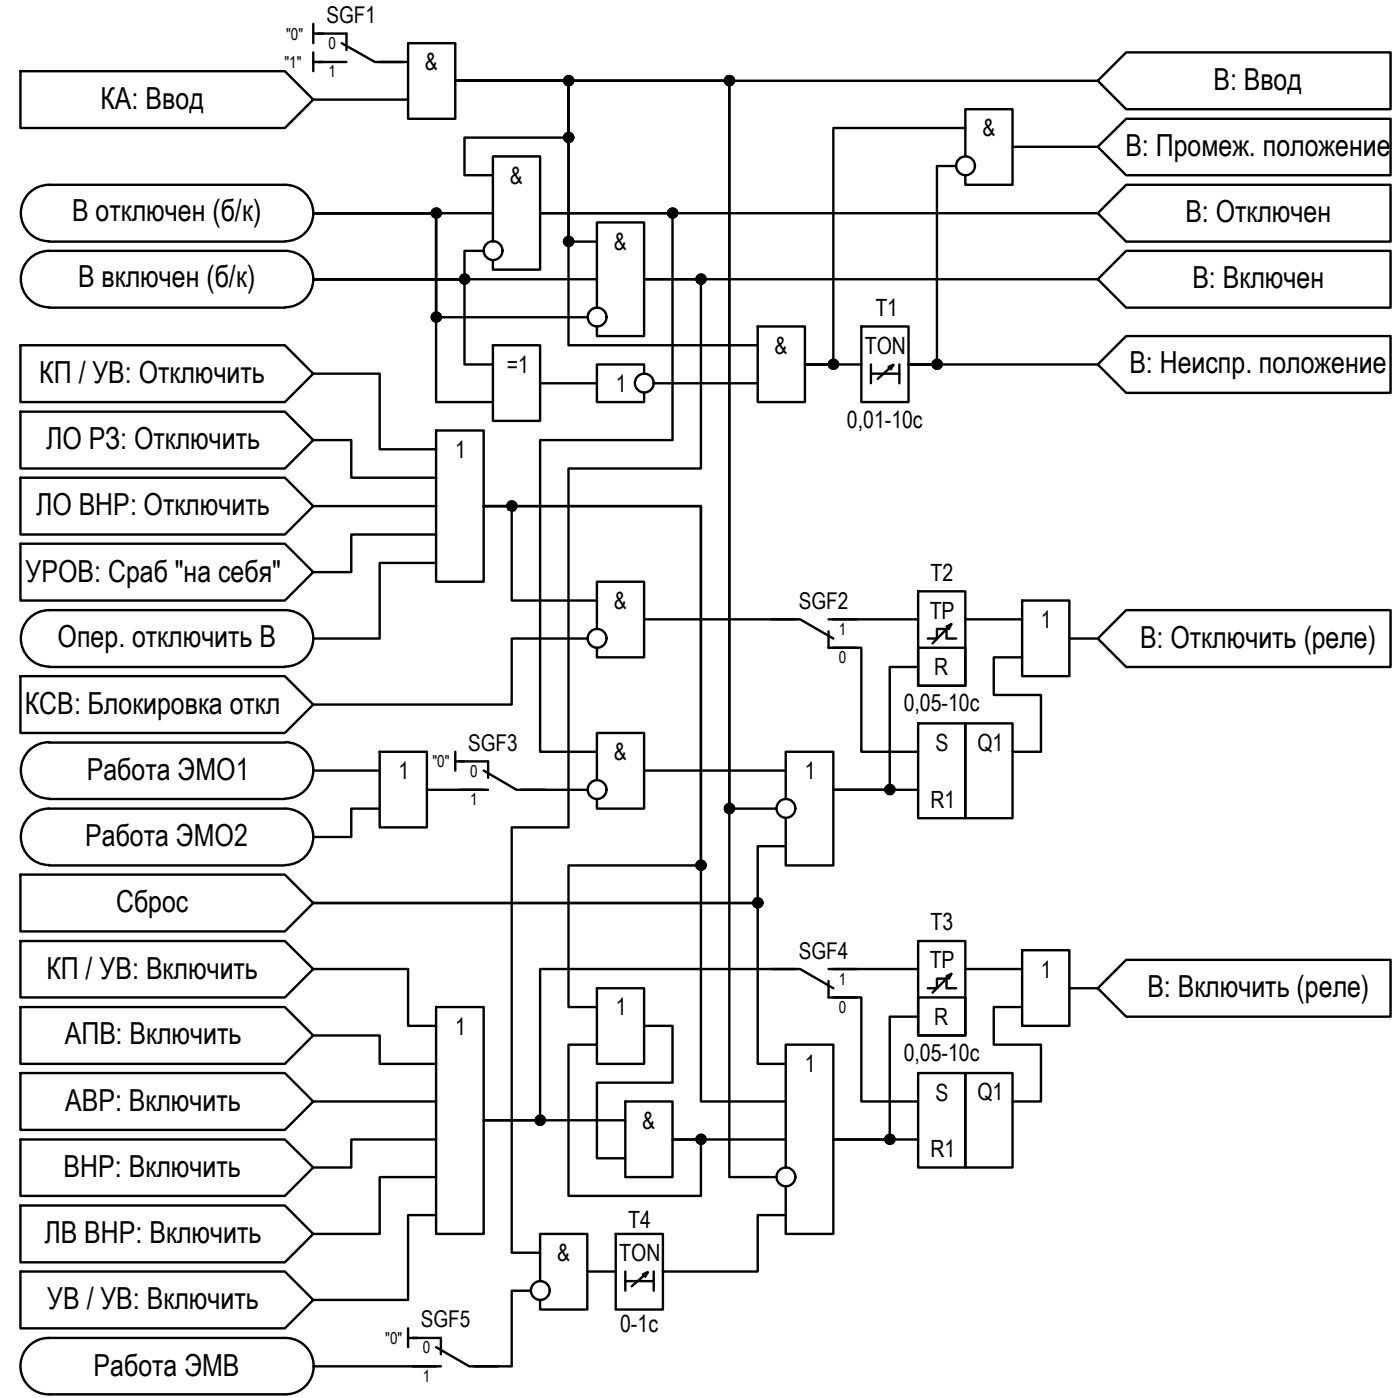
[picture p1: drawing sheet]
<svg xmlns="http://www.w3.org/2000/svg" width="148mm" height="148mm" viewBox="0 0 148 148" stroke-linecap="round" stroke-linejoin="round" font-family="sans-serif">
<!-- layer: 0 -->
<g fill="none" stroke="#000" stroke-width=".25">
<path d="M2.2 7.5h27.9l3.1 3-3.1 3h-27.9zM5.2 19.6h24.9M5.2 19.6a2.98 2.98 0 0 0-3 2.9 2.98 2.98 0 0 0 3 3M30.2 19.6a2.98 2.98 0 0 1 3 2.9 2.98 2.98 0 0 1-3 3M33.2 2.5v2.1M33.2 5.5v2M33.2 3.6h1M33.2 6.6h1M33.2 10.5h10M40.2 6.6h3M43.2 4.6h5v8h-5zM48.2 8.5h29v77.1h5"/>
<path d="M48.2 8.5h29v116h5M48.2 8.5h12v6.1h-11v3.9h3M48.2 8.5h12v17.1h3M48.2 8.5h12v28h20M48.2 8.5h68M101.2 17.6h-2.1v21h-3h20.1M102.2 16.5v-4.9h5v8h-5v-1.1M102.2 13.5h-14v25.1h-3h5.9M107.2 15.5h9M116.2 15.5l3-2.9h28v5.9h-28zM119.2 19.6h28v6h-28l-3-3zM119.2 5.5h28v6.1h-28l-3-3.1z"/>
<path d="M2.2 36.5h27.9l3.1 3-3.1 3h-27.9zM5.2 25.6h24.9M5.2 26.5h24.9M5.2 32.6h24.9M5.2 26.5a2.98 2.98 0 0 0-3 3 2.98 2.98 0 0 0 3 3M30.2 26.5a2.98 2.98 0 0 1 3 3 2.98 2.98 0 0 1-3 3M33.2 29.5h16v9.1h3M33.2 39.5h7v8h5.9M33.2 22.6h19M51.2 26.5h-2v3h-16h30M52.2 25.6v-9.1h5v12h-5v-.9M52.2 36.5h5v8h-5z"/>
<path d="M62.1 33.6h-16v-11h-12.9h12.9v19.9h6.1M63.2 32.6v-9.1h5v12.1h-5v-1.1M68.2 39.5v-.9h-5v3.9h5v-.9M80.2 34.5h5v8h-5zM91.1 34.5h5v8h-5zM92.2 38.6v2M92.2 39.5h3M94 38.8l.5-.2-1.6 1.5M94.5 38.6l-.2 .5M95.2 38.6v2M96.1 38.6h.1M116.2 29.5h-48h6v20.1h-14v37.9h-6.1v45h3.1"/>
<path d="M116.2 22.6h-59h14v24h-14v32.9h6M116.2 38.6l3-3h28v6h-28zM119.2 26.5h28v6.1h-28l-3-3.1zM2.2 50.5h27.9l3.1 3-3.1 3.1h-27.9zM2.2 43.6h27.9l3.1 3-3.1 3h-27.9zM2.2 57.5h27.9l3.1 3-3.1 3h-27.9zM33.2 46.6h4v3.9h8.9M33.2 53.5h12.9M46.1 45.5h5.1v16h-5.1zM46.1 59.6h-5.9v8h-7M46.1 56.6h-8.9v3.9h-4M51.2 53.5h2.9v10h9.1"/>
<path d="M51.2 53.5h23v38.1h-14v14.9h3M51.2 53.5h23v63h8.9M57.2 40.6h6M69.2 40.6h11M2.2 71.5h27.9l3.1 3-3.1 3.1h-27.9zM5.2 78.6h24.9M5.2 64.6h24.9M5.2 70.6h24.9M5.2 78.5a2.98 2.98 0 0 0-3 3 2.98 2.98 0 0 0 3 3M5.2 64.6a2.98 2.98 0 0 0-3 2.9 2.98 2.98 0 0 0 3 3M30.2 78.5a2.98 2.98 0 0 1 3 3 2.98 2.98 0 0 1-3 3M30.2 64.6a2.98 2.98 0 0 1 3 2.9 2.98 2.98 0 0 1-3 3"/>
<path d="M40.2 79.5h5v8h-5zM48.2 79.5v2M62.1 67.6h-8v6.9h-20.9M63.2 66.5v-5h5v8.1h-5v-1.1M68.2 65.5h16M88.2 68.5h2.9v11h6.1M88.2 65.5h9M97.2 62.6h5v10h-5zM97.2 68.5h5v4.1h-5zM97.2 70.6h-3v13h-6h9M97.2 76.5h5v10.1h-5zM98.2 67.6h.9v-1.1h1.1v1.1h1"/>
<path d="M100.2 66.3l.5-.3-.3 .5M100.7 66l-2 2.1M102.2 76.5h5v10.1h-5zM102.2 65.5h6M108.2 69.6h-3v3.9h5v6h-3M108.2 63.5h5v8h-5zM113.2 67.6h3M119.2 64.6h28v6h-28l-3-3zM2.2 92.5h27.9l3.1 3-3.1 3h-27.9zM2.2 99.6h27.9l3.1 2.9-3.1 3h-27.9zM5.2 84.5h24.9M5.2 85.6h24.9"/>
<path d="M5.2 91.6h24.9M5.2 85.6a2.98 2.98 0 0 0-3 2.9 2.98 2.98 0 0 0 3 3M30.2 85.6a2.98 2.98 0 0 1 3 2.9 2.98 2.98 0 0 1-3 3M33.2 81.5h7M40.2 85.6h-3v3h-4M45.2 83.6h6M48.2 80.6h1M55.2 83.6h6.9M63.2 82.5v-4.9h5v8h-5v-1.1M68.2 81.5h14.9M83.1 84.5v-5h5.1v12.1h-5.1v-5M83.1 89.5h-2.9v6h-47h47v17.1h2.9"/>
<path d="M97.2 99.6h5v10h-5zM2.2 106.5h27.9l3.1 3.1-3.1 3h-27.9zM2.2 113.5h27.9l3.1 3-3.1 3h-27.9zM33.2 102.5h10v6h2.9M33.2 109.6h7v3h5.9M33.2 116.5h12.9M46.1 106.5h5.1v24.1h-5.1zM63.2 110.5h-3v16h14v-5.9h-3h11.9M63.2 104.6h5v8h-5zM66.2 116.5h5v8h-5zM68.2 108.5h3v6.1h-8v8h3M84.2 102.5h-27v16h-6h15"/>
<path d="M88.2 105.5h2.9v11h6.1M88.2 102.5h9M97.2 105.5h5v4.1h-5zM97.2 107.6h-3v13h-6h9M97.2 113.5h5v10h-5zM98.2 104.6h.9v-1.1h1.1v1.1h1M100.2 103.3l.5-.3-.3 .5M100.7 103l-2 2M102.2 113.5h5v10h-5zM102.2 102.5h6M108.2 106.5h-3v4h5v6h-3M108.2 100.5h5v8h-5z"/>
<path d="M113.2 104.6h3M119.2 101.6h28v6h-28l-3-3zM2.2 127.5h27.9l3.1 3.1-3.1 3h-27.9zM2.2 120.6h27.9l3.1 2.9-3.1 3h-27.9zM2.2 134.5h27.9l3.1 3-3.1 3h-27.9zM46.1 124.5h-5.9v6.1h-7M46.1 128.6h-2.9v8.9h-10M46.1 120.6h-8.9v2.9h-4M56.2 136.6h-2.1v8h-3.9M57.2 135.5v-4.9h4.9v8h-4.9v-1.1M62.1 134.5h3.1M65.2 130.6h5v8h-5z"/>
<path d="M66.2 134.5v2.1M66.2 135.5h3M68 134.8l.5-.2-1.7 1.5M68.5 134.6l-.2 .5M69.2 134.5v2.1M70.2 134.5h.1M83.1 123.5v-13h5.1v20.1h-5.1v-5M83.1 128.6h-2.9v5.9h-10M5.2 141.6h24.9M5.2 147.5h24.9M5.2 141.6a2.98 2.98 0 0 0-3 2.9 2.98 2.98 0 0 0 3 3M30.2 141.6a2.98 2.98 0 0 1 3 2.9 2.98 2.98 0 0 1-3 3"/>
<path d="M33.2 144.6h12.9M43.2 140.5v2M43.2 141.6h1"/>
<circle cx="60.2" cy="8.5" r=".49"/>
<circle cx="60.2" cy="14.5" r=".49"/>
<circle cx="77.2" cy="8.5" r=".49"/>
<circle cx="102.2" cy="17.5" r=".99"/>
<circle cx="46.2" cy="33.5" r=".49"/>
<circle cx="46.2" cy="22.5" r=".49"/>
<circle cx="49.2" cy="29.5" r=".49"/>
<circle cx="52.2" cy="26.5" r=".99"/>
<circle cx="60.2" cy="25.5" r=".49"/>
<circle cx="63.2" cy="33.5" r=".99"/>
<circle cx="71.2" cy="22.5" r=".49"/>
<circle cx="74.2" cy="29.5" r=".49"/>
<circle cx="88.2" cy="38.5" r=".49"/>
<circle cx="99.2" cy="38.5" r=".49"/>
<circle cx="54.2" cy="53.5" r=".49"/>
<circle cx="68.2" cy="40.5" r=".99"/>
<circle cx="63.2" cy="67.5" r=".99"/>
<circle cx="63.2" cy="83.5" r=".99"/>
<circle cx="74.2" cy="91.5" r=".49"/>
<circle cx="77.2" cy="85.5" r=".49"/>
<circle cx="80.2" cy="95.5" r=".49"/>
<circle cx="83.2" cy="85.5" r=".99"/>
<circle cx="94.2" cy="83.5" r=".49"/>
<circle cx="57.2" cy="118.5" r=".49"/>
<circle cx="57.2" cy="136.5" r=".99"/>
<circle cx="74.2" cy="120.5" r=".49"/>
<circle cx="83.2" cy="124.5" r=".99"/>
<circle cx="94.2" cy="120.5" r=".49"/>
</g>
<g fill="none" stroke="#000" stroke-width=".25">
<path d="M33.7 3.6h3v1.7M33.7 6.6h3M36.2 4.6l3.5 2h3M81.7 65.5h3l3.5 2.1M87.7 66.8v1.7h3M87.7 65.5h3M48.6 80.6h3.1v1.7M48.6 83.6h3.1M51.2 81.5l3.5 2.1h3M81.7 102.5h3l3.5 2.1M87.7 103.8v1.7h3M87.7 102.5h3"/>
<path d="M43.7 141.6h3v1.7M43.7 144.6h3M46.1 142.5l3.6 2.1h3"/>
</g>
<!-- layer: 0 -->
<g fill="#000" stroke="#000" stroke-width=".11">
<path d="M59.8 14.2h.7zM60.1 8h.1zM60.1 14.1h.1zM77.1 9.1h.2zM77.1 8h.1zM46.1 23h.2zM46.1 34h.2zM46.1 22.1h.1zM46.1 33.1h.1zM49.1 30.1h.2zM49.1 29h.1zM60.1 25.1h.1z"/>
<path d="M71 23h.3zM71.1 22.1h.1zM73.7 29.8h.9zM74 30.1h.3zM74.1 29h.1zM88.1 39h.2zM88.1 38.1h.1zM99.1 39h.2zM99.1 38.1h.1zM54.1 54h.2zM54.1 53h.1zM73.8 91.9h.7z"/>
<path d="M74 92h.3zM74.1 91.1h.1zM77.1 86h.2zM77.1 85h.1zM80.1 96.1h.2zM80.1 95h.1zM94.1 84h.2zM94.1 83.1h.1zM57.1 119h.2zM57.1 118.1h.1zM73.8 120.9h.7zM74 121h.3z"/>
<path d="M74.1 120.1h.1zM94.1 121h.2zM94.1 120.1h.1z"/>
<path d="M60.1 9.1h.1zM60.1 9.1h.1zM60.1 9.1h.2z"/>
<path d="M60.1 8l.2 .1zM60.1 8l.2 .1z"/>
<path d="M60.1 8.1h.2zM60 8.1h.3z"/>
<path d="M60.1 14.1h.2zM60.1 14.1h.2z"/>
<path d="M60.1 14.1h.2zM60 14.1h.3z"/>
<path d="M60.1 15h.2zM60.1 15h.1zM60.1 15l.1 .1z"/>
<path d="M60 8.1h.4zM59.9 8.1h.5z"/>
<path d="M60 9h.3zM60 9l.3 .1z"/>
<path d="M60 14.1h.4zM59.9 14.1h.5z"/>
<path d="M60 15h.3zM60 15h.3z"/>
<path d="M59.9 8.1h.5zM59.9 8.1h.5z"/>
<path d="M59.9 9h.5zM59.9 9h.4z"/>
<path d="M59.9 14.1h.5zM59.9 14.1h.5z"/>
<path d="M59.9 15h.5zM59.9 15h.4z"/>
<path d="M59.9 8.1h.6zM59.9 8.1h.6z"/>
<path d="M59.9 9h.5zM59.9 9h.5z"/>
<path d="M59.9 14.1h.6zM59.9 14.1h.6z"/>
<path d="M59.9 15h.5zM59.9 15h.5z"/>
<path d="M59.9 8.1l.6 .1zM59.8 8.2h.7z"/>
<path d="M59.9 9h.6zM59.9 9h.5z"/>
<path d="M59.9 14.1l.6 .1zM59.8 14.2h.7z"/>
<path d="M59.9 14.9h.6zM59.9 14.9l.5 .1z"/>
<path d="M59.8 8.2h.7zM59.8 8.2h.7z"/>
<path d="M59.8 8.9h.7zM59.8 8.9l.7 .1z"/>
<path d="M59.8 14.2h.7zM59.8 14.2h.7zM59.8 14.2h.7z"/>
<path d="M59.8 14.9h.7zM59.8 14.9h.7z"/>
<path d="M59.8 8.2l.7 .1zM59.8 8.2l.7 .1z"/>
<path d="M59.8 8.3h.8zM59.8 8.3h.8z"/>
<path d="M59.8 8.8l.7 .1zM59.8 8.8l.7 .1z"/>
<path d="M59.8 8.9h.7zM59.8 8.9h.7z"/>
<path d="M59.8 14.2l.8 .1zM59.8 14.2l.8 .1z"/>
<path d="M59.8 14.9h.7zM59.8 14.9h.7z"/>
<path d="M59.8 14.9h.7zM59.8 14.9h.7z"/>
<path d="M59.7 8.3h.9zM59.7 8.3h.9z"/>
<path d="M59.7 8.8h.9zM59.7 8.8h.8z"/>
<path d="M59.7 14.3h.9zM59.7 14.3h.9z"/>
<path d="M59.7 14.8h.9zM59.7 14.8l.8 .1z"/>
<path d="M59.7 8.3l.9 .1zM59.7 8.3l.9 .1z"/>
<path d="M59.7 8.4h.9zM59.7 8.4h.9z"/>
<path d="M59.7 8.4l1 .1zM59.7 8.4l1 .1z"/>
<path d="M59.7 8.7h.9zM59.7 8.7h.9z"/>
<path d="M59.7 8.7l.9 .1zM59.7 8.7l.9 .1z"/>
<path d="M59.7 8.8h.9zM59.7 8.8h.9z"/>
<path d="M59.7 14.3h.9zM59.7 14.3h.9z"/>
<path d="M59.7 14.3l.9 .1zM59.7 14.3l.9 .1z"/>
<path d="M59.7 14.4l1 .1-.1-.1zM59.7 14.4l1 .1h-1z"/>
<path d="M59.7 14.7h.9zM59.7 14.7h.9z"/>
<path d="M59.7 14.7l.9 .1zM59.7 14.7l.9 .1z"/>
<path d="M59.7 14.8h.9zM59.7 14.8h.9z"/>
<path d="M59.7 8.5h1zM59.7 8.5h1z"/>
<path d="M59.7 8.5h1zM59.7 8.5h1z"/>
<path d="M59.7 8.5l1 .1zM59.7 8.5l1 .1z"/>
<path d="M59.7 8.6h1zM59.7 8.6h1z"/>
<path d="M59.7 8.6h1zM59.7 8.6l.9 .1z"/>
<path d="M59.7 14.5h1zM59.7 14.5h1z"/>
<path d="M59.7 14.5l1 .1zM59.7 14.5l1 .1z"/>
<path d="M59.7 14.6h1zM59.7 14.6h1z"/>
<path d="M59.7 14.6h1zM59.7 14.6h1z"/>
<path d="M59.7 14.6h1zM59.7 14.6l.9 .1z"/>
<path d="M77.1 9.1h.1zM77.1 9.1h.1z"/>
<path d="M77.1 8l.2 .1zM77.1 8l.2 .1z"/>
<path d="M77.1 8.1h.2zM77 8.1h.3z"/>
<path d="M77 8.1h.4zM77 8.1h.4z"/>
<path d="M77 9h.3zM77 9l.3 .1z"/>
<path d="M77 8.1h.4zM77 8.1h.4z"/>
<path d="M76.9 8.1h.6zM76.9 8.1h.6z"/>
<path d="M76.9 9h.5zM76.9 9h.5z"/>
<path d="M77 9h.4zM77 9h.3z"/>
<path d="M76.9 8.1l.6 .1zM76.9 8.1l.6 .1z"/>
<path d="M76.8 8.2h.7zM76.8 8.2h.7z"/>
<path d="M76.8 8.9l.7 .1zM76.8 8.9l.7 .1z"/>
<path d="M76.9 9h.6zM76.9 9h.5z"/>
<path d="M76.8 8.2l.8 .1zM76.8 8.2l.8 .1z"/>
<path d="M76.8 8.9h.7zM76.8 8.9h.7z"/>
<path d="M76.8 8.3h.8zM76.8 8.3h.8z"/>
<path d="M76.8 8.8h.8zM76.8 8.8l.7 .1z"/>
<path d="M76.8 8.3h.8zM76.8 8.3h.8z"/>
<path d="M76.7 8.3l.9 .1zM76.7 8.3l.9 .1z"/>
<path d="M76.7 8.8h.9zM76.7 8.8h.9z"/>
<path d="M76.8 8.8h.8zM76.8 8.8h.8z"/>
<path d="M76.7 8.4h.9zM76.7 8.4h.9z"/>
<path d="M76.7 8.4l.9 .1zM76.7 8.4l.9 .1z"/>
<path d="M76.7 8.5h.9zM76.7 8.5h.9z"/>
<path d="M76.7 8.5h.9zM76.7 8.5h.9z"/>
<path d="M76.7 8.5l.9 .1zM76.7 8.5l.9 .1z"/>
<path d="M76.7 8.6h.9zM76.7 8.6h.9z"/>
<path d="M76.7 8.6l.9 .1zM76.7 8.6l.9 .1z"/>
<path d="M76.7 8.7h.9zM76.7 8.7h.9z"/>
<path d="M76.7 8.7h.9zM76.7 8.7l.9 .1z"/>
<path d="M46.1 23h.1zM46.1 23h.1z"/>
<path d="M46.1 34h.1zM46.1 34h.1z"/>
<path d="M46.1 22.1h.2zM46.1 22.1h.2z"/>
<path d="M46.1 33.1h.2zM46.1 33.1h.2z"/>
<path d="M46.1 22.1h.2zM46.1 22.1h.2z"/>
<path d="M46.1 33.1h.2zM46 33.1h.3z"/>
<path d="M46 22.1h.4zM46 22.1h.4z"/>
<path d="M46 23h.3zM46 23h.3z"/>
<path d="M46 33.1h.4zM46 33.1h.4z"/>
<path d="M46 34h.3zM46 34h.3z"/>
<path d="M46 22.1h.4zM46 22.1h.4z"/>
<path d="M46 23h.4zM46 23h.3z"/>
<path d="M46 33.1h.4zM45.9 33.1h.5z"/>
<path d="M46 34h.4zM46 34h.3z"/>
<path d="M45.9 22.1h.5zM45.9 22.1h.5z"/>
<path d="M45.9 23h.5zM45.9 23h.5z"/>
<path d="M45.9 33.1h.5zM45.9 33.1h.5z"/>
<path d="M45.9 34h.5zM45.9 34h.5z"/>
<path d="M45.9 22.1l.6 .1zM45.9 22.1l.6 .1z"/>
<path d="M45.9 22.9h.5zM45.9 22.9l.5 .1z"/>
<path d="M45.9 33.1l.6 .1zM45.9 33.2h.6z"/>
<path d="M45.9 33.9h.5zM45.9 33.9l.5 .1z"/>
<path d="M45.9 22.2h.6zM45.9 22.2h.6z"/>
<path d="M45.9 22.9h.6zM45.9 22.9h.5z"/>
<path d="M45.9 33.2h.6zM45.8 33.2h.7z"/>
<path d="M45.9 33.9h.6zM45.9 33.9h.5z"/>
<path d="M45.8 22.2h.8zM45.8 22.2h.8z"/>
<path d="M45.8 22.9h.7zM45.8 22.9h.7z"/>
<path d="M45.8 33.2h.8zM45.8 33.2h.8z"/>
<path d="M45.8 33.9h.7zM45.8 33.9h.7z"/>
<path d="M45.8 22.2l.8 .1zM45.8 22.2l.8 .1z"/>
<path d="M45.8 22.3h.8zM45.8 22.3h.8z"/>
<path d="M45.8 22.8l.8 .1zM45.8 22.8l.8 .1z"/>
<path d="M45.8 22.9h.8zM45.8 22.9h.7z"/>
<path d="M45.8 33.2l.8 .1zM45.8 33.2l.8 .1z"/>
<path d="M45.8 33.3h.8zM45.8 33.3h.8z"/>
<path d="M45.8 33.8l.8 .1zM45.8 33.8l.8 .1z"/>
<path d="M45.8 33.9h.8zM45.8 33.9h.7z"/>
<path d="M45.7 22.3h.9zM45.7 22.3h.9z"/>
<path d="M45.7 22.3l1 .1zM45.7 22.3l1 .1z"/>
<path d="M45.7 22.7l.9 .1zM45.7 22.7l.9 .1z"/>
<path d="M45.7 22.8h.9zM45.7 22.8h.9z"/>
<path d="M45.7 33.3l.9 .1zM45.7 33.3l.9 .1z"/>
<path d="M45.7 33.4h1zM45.7 33.4h1z"/>
<path d="M45.7 33.7l.9 .1zM45.7 33.7l.9 .1z"/>
<path d="M45.7 33.8h.9zM45.7 33.8h.9z"/>
<path d="M45.7 22.4l1 .1v-.1zM45.7 22.4l1 .1h-1z"/>
<path d="M45.7 22.5h1zM45.7 22.5h1z"/>
<path d="M45.7 22.5l1 .1zM45.7 22.5l1 .1z"/>
<path d="M45.7 22.6h1zM45.7 22.6h1z"/>
<path d="M45.7 22.6h1zM45.7 22.6h1z"/>
<path d="M45.7 22.6l1 .1zM45.7 22.6l1 .1z"/>
<path d="M45.7 22.7h1zM45.7 22.7h.9z"/>
<path d="M45.7 33.4h1zM45.7 33.4h1z"/>
<path d="M45.7 33.4l1 .1zM45.7 33.4l1 .1z"/>
<path d="M45.7 33.5l1 .1v-.1zM45.7 33.5l1 .1h-1z"/>
<path d="M45.7 33.6h1zM45.7 33.6h1z"/>
<path d="M45.7 33.6l1 .1zM45.7 33.6l1 .1z"/>
<path d="M45.7 33.7h1zM45.7 33.7h1z"/>
<path d="M45.7 33.7h1zM45.7 33.7h.9z"/>
<path d="M49.1 30.1h.1zM49.1 30.1h.1z"/>
<path d="M49.1 29l.2 .1zM49.1 29l.2 .1z"/>
<path d="M49.1 29.1h.2zM49 29.1h.3z"/>
<path d="M49 29.1h.4zM48.9 29.1h.5z"/>
<path d="M49 30h.3zM49 30l.3 .1z"/>
<path d="M48.9 29.1h.5zM48.9 29.1h.5z"/>
<path d="M48.9 30h.5zM48.9 30h.4z"/>
<path d="M48.9 30h.5zM48.9 30h.5z"/>
<path d="M48.9 30h.5zM48.9 30h.5z"/>
<path d="M48.9 29.1h.5zM48.9 29.1h.5z"/>
<path d="M48.9 29.1l.6 .1zM48.9 29.1l.6 .1z"/>
<path d="M48.9 29.2h.6zM48.9 29.2h.6z"/>
<path d="M48.9 29.9h.6zM48.9 29.9l.5 .1z"/>
<path d="M48.8 29.2h.7zM48.8 29.2h.7z"/>
<path d="M48.8 29.2l.8 .1zM48.8 29.2l.8 .1z"/>
<path d="M48.8 29.8l.7 .1zM48.8 29.8l.7 .1z"/>
<path d="M48.8 29.9h.7zM48.8 29.9h.7z"/>
<path d="M48.7 29.3h.9zM48.7 29.3h.9z"/>
<path d="M48.7 29.8h.9zM48.7 29.8h.9z"/>
<path d="M48.7 29.8h.9zM48.7 29.8h.8z"/>
<path d="M48.7 29.3l.9 .1zM48.7 29.4h.9z"/>
<path d="M48.7 29.4h1zM48.7 29.4h1z"/>
<path d="M48.7 29.7l.9 .1v-.1zM48.7 29.7l.9 .1h-.9z"/>
<path d="M48.7 29.4l1 .1zM48.7 29.4l1 .1z"/>
<path d="M48.7 29.5h1zM48.7 29.5h1z"/>
<path d="M48.7 29.5h1zM48.7 29.5h1z"/>
<path d="M48.7 29.5l1 .1zM48.7 29.5l1 .1z"/>
<path d="M48.7 29.6h1zM48.7 29.6h1z"/>
<path d="M48.7 29.6l1 .1zM48.7 29.6l1 .1z"/>
<path d="M48.7 29.7h1zM48.7 29.7h.9z"/>
<path d="M60.1 26h.1zM60.1 26h.1zM60.1 26h.2z"/>
<path d="M60.1 25.1h.2zM60.1 25.1h.2z"/>
<path d="M60.1 25.1h.2zM60 25.1h.3z"/>
<path d="M60 25.1h.4zM60 25.1h.4z"/>
<path d="M60 26h.3zM60 26h.3z"/>
<path d="M59.9 25.1h.5zM59.9 25.1h.5z"/>
<path d="M59.9 26h.5zM59.9 26h.4z"/>
<path d="M59.9 25.1h.6zM59.9 25.1h.6z"/>
<path d="M59.9 26h.5zM59.9 26h.5z"/>
<path d="M59.9 25.1l.6 .1zM59.8 25.2h.7z"/>
<path d="M59.9 25.9h.6zM59.9 25.9l.5 .1z"/>
<path d="M59.8 25.9h.7zM59.8 25.9h.7z"/>
<path d="M59.8 25.2h.7zM59.8 25.2h.7z"/>
<path d="M59.8 25.2h.7zM59.8 25.2h.7z"/>
<path d="M59.8 25.2l.8 .1zM59.8 25.2l.8 .1z"/>
<path d="M59.8 25.9h.7zM59.8 25.9h.7z"/>
<path d="M59.8 25.9h.7zM59.8 25.9h.7z"/>
<path d="M59.7 25.3h.9zM59.7 25.3h.9z"/>
<path d="M59.7 25.8h.9zM59.7 25.8l.8 .1z"/>
<path d="M59.7 25.3l.9 .1zM59.7 25.3l.9 .1z"/>
<path d="M59.7 25.4h.9zM59.7 25.4h.9z"/>
<path d="M59.7 25.4h1zM59.7 25.4h1z"/>
<path d="M59.7 25.7h.9zM59.7 25.7h.9z"/>
<path d="M59.7 25.7l.9 .1zM59.7 25.7l.9 .1z"/>
<path d="M59.7 25.8h.9zM59.7 25.8h.9z"/>
<path d="M59.7 25.4l1 .1zM59.7 25.4l1 .1z"/>
<path d="M59.7 25.5l1 .1v-.1zM59.7 25.5l1 .1h-1z"/>
<path d="M59.7 25.6h1zM59.7 25.6h1z"/>
<path d="M59.7 25.6l1 .1zM59.7 25.6l1 .1z"/>
<path d="M59.7 25.7h1zM59.7 25.7h.9z"/>
<path d="M71 23h.2zM71.1 23l.1 .1z"/>
<path d="M71.1 22.1h.2zM71 22.1h.3z"/>
<path d="M71 22.1h.3zM71 22.1h.3z"/>
<path d="M71 22.1h.4zM71 22.1h.4z"/>
<path d="M71 23h.3zM71 23h.3z"/>
<path d="M71 22.1h.4zM70.9 22.1h.5z"/>
<path d="M71 23h.4zM71 23h.3z"/>
<path d="M70.9 22.1h.6zM70.9 22.1h.6z"/>
<path d="M70.9 23h.5zM70.9 23h.5z"/>
<path d="M70.9 22.1l.6 .1zM70.9 22.1l.6 .1z"/>
<path d="M70.9 22.9h.6zM70.9 22.9l.5 .1z"/>
<path d="M70.8 22.2h.7zM70.8 22.2h.7z"/>
<path d="M70.8 22.9h.7zM70.8 22.9h.7z"/>
<path d="M70.8 22.9h.7zM70.8 22.9h.7z"/>
<path d="M70.8 22.2h.7zM70.8 22.2h.7z"/>
<path d="M70.8 22.2l.8 .1zM70.8 22.2l.8 .1z"/>
<path d="M70.8 22.9h.7zM70.8 22.9h.7z"/>
<path d="M70.7 22.3h.9zM70.7 22.3h.9z"/>
<path d="M70.7 22.3h.9zM70.7 22.3h.9z"/>
<path d="M70.7 22.8h.9zM70.7 22.8h.9z"/>
<path d="M70.7 22.8h.9zM70.7 22.8l.8 .1z"/>
<path d="M70.7 22.3l.9 .1zM70.7 22.3l.9 .1z"/>
<path d="M70.7 22.4l1 .1-.1-.1zM70.7 22.4l1 .1h-1z"/>
<path d="M70.7 22.7h.9zM70.7 22.7h.9z"/>
<path d="M70.7 22.7h.9zM70.7 22.7l.9 .1z"/>
<path d="M70.7 22.5h1zM70.7 22.5h1z"/>
<path d="M70.7 22.5l1 .1zM70.7 22.5l1 .1z"/>
<path d="M70.7 22.6h1zM70.7 22.6h1z"/>
<path d="M70.7 22.6h1zM70.7 22.6h1z"/>
<path d="M70.7 22.6h1zM70.7 22.6l.9 .1z"/>
<path d="M74 30.1h.2zM74.1 30.1h.1z"/>
<path d="M74.1 29l.2 .1zM74.1 29l.2 .1z"/>
<path d="M74 29.1h.3zM74 29.1h.3z"/>
<path d="M74 29.1h.4zM74 29.1h.4z"/>
<path d="M74 30h.3zM74 30l.3 .1z"/>
<path d="M74 29.1h.4zM74 29.1h.4z"/>
<path d="M74 30h.4zM74 30h.3z"/>
<path d="M73.9 29.1h.6zM73.9 29.1h.6z"/>
<path d="M73.9 30h.5zM73.9 30h.5z"/>
<path d="M73.9 29.1l.6 .1zM73.9 29.1l.6 .1z"/>
<path d="M73.8 29.2h.7zM73.8 29.2h.7z"/>
<path d="M73.8 29.9l.7 .1zM73.8 29.9l.7 .1z"/>
<path d="M73.9 30h.6zM73.9 30h.5z"/>
<path d="M73.8 29.2h.8zM73.8 29.2h.8z"/>
<path d="M73.8 29.9h.7zM73.8 29.9h.7z"/>
<path d="M73.8 29.2l.8 .1zM73.8 29.2l.8 .1z"/>
<path d="M73.8 29.8h.8zM73.8 29.8l.7 .1z"/>
<path d="M73.7 29.3h.9zM73.7 29.3h.9z"/>
<path d="M73.7 29.3l.9 .1zM73.7 29.3l.9 .1z"/>
<path d="M73.7 29.8h.9zM73.7 29.8h.9z"/>
<path d="M73.7 29.4h.9zM73.7 29.4h.9z"/>
<path d="M73.7 29.4l.9 .1zM73.7 29.4l.9 .1z"/>
<path d="M73.7 29.5h1zM73.7 29.5h1z"/>
<path d="M73.7 29.6l.9 .1zM73.7 29.6l.9 .1z"/>
<path d="M73.7 29.7h.9zM73.7 29.7h.9z"/>
<path d="M73.7 29.7l.9 .1v-.1zM73.7 29.7l.9 .1h-.9zM73.7 29.8h.9z"/>
<path d="M73.7 29.5h1zM73.7 29.5h1z"/>
<path d="M73.7 29.5l1 .1zM73.7 29.5l1 .1z"/>
<path d="M73.7 29.6h1zM73.7 29.6h.9z"/>
<path d="M88.1 39h.1zM88.1 39h.1z"/>
<path d="M88.1 38.1h.2zM88.1 38.1h.2z"/>
<path d="M88.1 38.1h.2zM88.1 38.1h.2z"/>
<path d="M88 38.1h.4zM88 38.1h.4z"/>
<path d="M88 39h.3zM88 39h.3z"/>
<path d="M88 38.1h.4zM87.9 38.1h.5z"/>
<path d="M88 39h.4zM88 39h.3z"/>
<path d="M87.9 38.1h.5zM87.9 38.1h.5z"/>
<path d="M87.9 39h.5zM87.9 39h.5z"/>
<path d="M87.9 38.1l.6 .1zM87.9 38.1l.6 .1z"/>
<path d="M87.9 38.9h.5zM87.9 38.9l.5 .1z"/>
<path d="M87.8 38.2h.7zM87.8 38.2h.7z"/>
<path d="M87.8 38.9h.7zM87.8 38.9h.6z"/>
<path d="M87.8 38.2h.8zM87.8 38.2h.8z"/>
<path d="M87.8 38.9h.7zM87.8 38.9h.7z"/>
<path d="M87.8 38.2l.8 .1zM87.8 38.2l.8 .1z"/>
<path d="M87.8 38.3h.8zM87.8 38.3h.8z"/>
<path d="M87.8 38.8l.8 .1zM87.8 38.8l.8 .1z"/>
<path d="M87.8 38.9h.8zM87.8 38.9h.7z"/>
<path d="M87.7 38.3l.9 .1zM87.7 38.3l.9 .1z"/>
<path d="M87.7 38.4h1zM87.7 38.4h1z"/>
<path d="M87.7 38.7l.9 .1zM87.7 38.7l.9 .1z"/>
<path d="M87.7 38.8h.9zM87.7 38.8h.9z"/>
<path d="M87.7 38.4h1zM87.7 38.4h1z"/>
<path d="M87.7 38.4l1 .1v-.1zM87.7 38.4l1 .1h-1z"/>
<path d="M87.7 38.5l1 .1zM87.7 38.5l1 .1z"/>
<path d="M87.7 38.6h1zM87.7 38.6h1z"/>
<path d="M87.7 38.6h1zM87.7 38.6h1z"/>
<path d="M87.7 38.6l1 .1zM87.7 38.6l1 .1z"/>
<path d="M87.7 38.7h1zM87.7 38.7h.9z"/>
<path d="M99.1 39h.1zM99.1 39h.1z"/>
<path d="M99.1 38.1h.2zM99.1 38.1h.2z"/>
<path d="M99.1 38.1h.2zM99 38.1h.3z"/>
<path d="M99 39h.3zM99 39h.3z"/>
<path d="M99 38.1h.4zM99 38.1h.4z"/>
<path d="M99 38.1h.4zM98.9 38.1h.5z"/>
<path d="M99 39h.4zM99 39h.3z"/>
<path d="M98.9 38.1h.5zM98.9 38.1h.5z"/>
<path d="M98.9 39h.5zM98.9 39h.5z"/>
<path d="M98.9 38.1l.6 .1zM98.9 38.2h.6z"/>
<path d="M98.9 38.9h.5zM98.9 38.9l.5 .1z"/>
<path d="M98.9 38.2h.6zM98.9 38.2h.6z"/>
<path d="M98.9 38.9h.6zM98.9 38.9h.5z"/>
<path d="M98.8 38.2h.8zM98.8 38.2h.8z"/>
<path d="M98.8 38.9h.7zM98.8 38.9h.7z"/>
<path d="M98.8 38.2l.8 .1zM98.8 38.2l.8 .1z"/>
<path d="M98.7 38.3h.9zM98.7 38.3h.9z"/>
<path d="M98.7 38.8l.9 .1zM98.7 38.8l.9 .1z"/>
<path d="M98.8 38.9h.8zM98.8 38.9h.7z"/>
<path d="M98.7 38.3l.9 .1zM98.7 38.3l.9 .1z"/>
<path d="M98.7 38.4h1zM98.7 38.4h1z"/>
<path d="M98.7 38.7l.9 .1zM98.7 38.7l.9 .1z"/>
<path d="M98.7 38.8h.9zM98.7 38.8h.9z"/>
<path d="M98.7 38.4h1zM98.7 38.4h1z"/>
<path d="M98.7 38.4l1 .1v-.1zM98.7 38.4l1 .1h-1z"/>
<path d="M98.7 38.5l1 .1zM98.7 38.5l1 .1z"/>
<path d="M98.7 38.6h1zM98.7 38.6h1z"/>
<path d="M98.7 38.6h1zM98.7 38.6h1z"/>
<path d="M98.7 38.6l1 .1zM98.7 38.6l1 .1z"/>
<path d="M98.7 38.7h1zM98.7 38.7h.9z"/>
<path d="M54.1 54l.1 .1zM54.1 54.1h.1z"/>
<path d="M54.1 53l.2 .1zM54.1 53l.2 .1z"/>
<path d="M54.1 53.1h.2zM54 53.1h.3z"/>
<path d="M54 53.1h.4zM54 53.1h.4z"/>
<path d="M54 54h.3zM54 54h.3z"/>
<path d="M54 53.1h.4zM53.9 53.1h.5z"/>
<path d="M54 54h.4zM54 54h.3z"/>
<path d="M53.9 54h.5zM53.9 54h.5z"/>
<path d="M53.9 54h.5zM53.9 54h.5z"/>
<path d="M53.9 53.1h.5zM53.9 53.1h.5z"/>
<path d="M53.9 53.1l.6 .1zM53.9 53.1l.6 .1z"/>
<path d="M53.9 53.2h.6zM53.9 53.2h.6z"/>
<path d="M53.9 53.9h.6zM53.9 53.9l.5 .1z"/>
<path d="M53.8 53.2l.8 .1zM53.8 53.3h.8z"/>
<path d="M53.8 53.9h.7zM53.8 53.9h.7z"/>
<path d="M53.8 53.3h.8zM53.8 53.3h.8z"/>
<path d="M53.8 53.3h.8zM53.8 53.3h.8z"/>
<path d="M53.8 53.8h.8zM53.8 53.8h.8z"/>
<path d="M53.8 53.8h.8zM53.8 53.8l.7 .1z"/>
<path d="M53.7 53.3l.9 .1zM53.7 53.3l.9 .1z"/>
<path d="M53.7 53.4h1zM53.7 53.4h1z"/>
<path d="M53.7 53.7l.9 .1zM53.7 53.7l.9 .1z"/>
<path d="M53.7 53.8h.9zM53.7 53.8h.9z"/>
<path d="M53.7 53.4l1 .1zM53.7 53.4l1 .1z"/>
<path d="M53.7 53.5h1zM53.7 53.5h1z"/>
<path d="M53.7 53.5h1zM53.7 53.5h1z"/>
<path d="M53.7 53.5l1 .1zM53.7 53.5l1 .1z"/>
<path d="M53.7 53.6h1zM53.7 53.6h1z"/>
<path d="M53.7 53.6l1 .1zM53.7 53.6l1 .1z"/>
<path d="M53.7 53.7h1zM53.7 53.7h.9z"/>
<path d="M74 92h.2zM74.1 92h.1z"/>
<path d="M74.1 91.1h.2zM74 91.1h.3z"/>
<path d="M74 91.1h.3zM74 91.1h.3z"/>
<path d="M74 91.1h.4zM74 91.1h.4z"/>
<path d="M74 92h.3zM74 92h.3z"/>
<path d="M74 91.1h.4zM73.9 91.1h.5z"/>
<path d="M74 92h.4zM74 92h.3z"/>
<path d="M73.9 91.1h.6zM73.9 91.1h.6z"/>
<path d="M73.9 92h.5zM73.9 92h.5z"/>
<path d="M73.9 91.1l.6 .1zM73.9 91.1l.6 .1z"/>
<path d="M73.8 91.2h.7zM73.8 91.2h.7z"/>
<path d="M73.9 91.9h.6zM73.9 91.9l.5 .1z"/>
<path d="M73.8 91.2h.8zM73.8 91.2h.8z"/>
<path d="M73.8 91.9h.7zM73.8 91.9h.7zM73.8 91.9h.7z"/>
<path d="M73.8 91.2l.8 .1zM73.8 91.2l.8 .1z"/>
<path d="M73.8 91.9h.8zM73.8 91.9h.7z"/>
<path d="M73.7 91.3h.9zM73.7 91.3h.9z"/>
<path d="M73.7 91.3l.9 .1zM73.7 91.3l.9 .1z"/>
<path d="M73.7 91.8h.9zM73.7 91.8h.9z"/>
<path d="M73.7 91.8h.9zM73.7 91.8l.9 .1z"/>
<path d="M73.7 91.4h.9zM73.7 91.4h.9z"/>
<path d="M73.7 91.4h.9zM73.7 91.4h.9z"/>
<path d="M73.7 91.4l1 .1zM73.7 91.4l1 .1z"/>
<path d="M73.7 91.6l.9 .1zM73.7 91.6l.9 .1z"/>
<path d="M73.7 91.7h.9zM73.7 91.7h.9z"/>
<path d="M73.7 91.7h.9zM73.7 91.7l.9 .1z"/>
<path d="M73.7 91.5l1 .1v-.1zM73.7 91.5l1 .1h-1z"/>
<path d="M73.7 91.6h1zM73.7 91.6h1z"/>
<path d="M73.7 91.6h1zM73.7 91.6h.9z"/>
<path d="M77.1 86l.1 .1zM77.1 86.1h.1z"/>
<path d="M77.1 85h.2zM77.1 85h.2z"/>
<path d="M77.1 85l.2 .1zM77.1 85l.2 .1z"/>
<path d="M77 85.1h.4zM77 85.1h.4z"/>
<path d="M77 86h.3zM77 86h.3z"/>
<path d="M77 85.1h.4zM77 85.1h.4z"/>
<path d="M76.9 85.1h.6zM76.9 85.1h.6z"/>
<path d="M76.9 86h.5zM76.9 86h.5z"/>
<path d="M77 86h.4zM77 86h.3z"/>
<path d="M76.9 85.1l.6 .1zM76.9 85.1l.6 .1z"/>
<path d="M76.8 85.2h.7zM76.8 85.2h.7z"/>
<path d="M76.8 85.9l.7 .1zM76.8 85.9l.7 .1z"/>
<path d="M76.9 86h.6zM76.9 86h.5z"/>
<path d="M76.8 85.2l.8 .1zM76.8 85.2l.8 .1z"/>
<path d="M76.8 85.9h.7zM76.8 85.9h.7z"/>
<path d="M76.8 85.8h.8zM76.8 85.8l.7 .1z"/>
<path d="M76.8 85.3h.8zM76.8 85.3h.8z"/>
<path d="M76.8 85.3h.8zM76.8 85.3h.8z"/>
<path d="M76.7 85.3h.9zM76.7 85.3h.9z"/>
<path d="M76.7 85.8h.9zM76.7 85.8h.9z"/>
<path d="M76.8 85.8h.8zM76.8 85.8h.8z"/>
<path d="M76.7 85.3l.9 .1v-.1zM76.7 85.3l.9 .1h-.9z"/>
<path d="M76.7 85.4l.9 .1zM76.7 85.4l.9 .1z"/>
<path d="M76.7 85.5h.9zM76.7 85.5h.9z"/>
<path d="M76.7 85.5l.9 .1zM76.7 85.5l.9 .1z"/>
<path d="M76.7 85.6h.9zM76.7 85.6h.9z"/>
<path d="M76.7 85.6h.9zM76.7 85.6h.9z"/>
<path d="M76.7 85.6l.9 .1zM76.7 85.6l.9 .1z"/>
<path d="M76.7 85.7h.9zM76.7 85.7h.9z"/>
<path d="M76.7 85.7h.9zM76.7 85.7l.9 .1z"/>
<path d="M80.1 96.1h.1zM80.1 96.1h.1z"/>
<path d="M80.1 95l.2 .1zM80.1 95l.2 .1z"/>
<path d="M80.1 95.1h.2zM80 95.1h.3z"/>
<path d="M80 95.1h.4zM80 95.1h.4z"/>
<path d="M80 96h.3zM80 96l.3 .1z"/>
<path d="M80 95.1h.4zM80 95.1h.4z"/>
<path d="M80 96h.4zM80 96h.3z"/>
<path d="M79.9 95.1h.5zM79.9 95.1h.5z"/>
<path d="M79.9 96h.5zM79.9 96h.5z"/>
<path d="M79.9 95.1l.6 .1zM79.9 95.1l.6 .1z"/>
<path d="M79.9 96h.5zM79.9 96h.5z"/>
<path d="M79.8 95.2h.7zM79.8 95.2h.7z"/>
<path d="M79.8 95.9h.7zM79.8 95.9l.6 .1z"/>
<path d="M79.8 95.2h.8zM79.8 95.2h.8z"/>
<path d="M79.8 95.9h.7zM79.8 95.9h.7z"/>
<path d="M79.8 95.2l.8 .1zM79.8 95.2l.8 .1z"/>
<path d="M79.8 95.3h.8zM79.8 95.3h.8z"/>
<path d="M79.8 95.8h.8zM79.8 95.8h.8z"/>
<path d="M79.8 95.8h.8zM79.8 95.8l.7 .1z"/>
<path d="M79.7 95.3l.9 .1zM79.7 95.3l.9 .1z"/>
<path d="M79.7 95.8h.9zM79.7 95.8h.9z"/>
<path d="M79.7 95.4h.9zM79.7 95.4h.9z"/>
<path d="M79.7 95.4l.9 .1zM79.7 95.4l.9 .1z"/>
<path d="M79.7 95.5h.9zM79.7 95.5h.9z"/>
<path d="M79.7 95.5h.9zM79.7 95.5h.9z"/>
<path d="M79.7 95.5l.9 .1zM79.7 95.5l.9 .1z"/>
<path d="M79.7 95.6h.9zM79.7 95.6h.9z"/>
<path d="M79.7 95.6l.9 .1zM79.7 95.6l.9 .1z"/>
<path d="M79.7 95.7h.9zM79.7 95.7h.9z"/>
<path d="M79.7 95.7l.9 .1v-.1zM79.7 95.7l.9 .1h-.9z"/>
<path d="M94.1 84h.1zM94.1 84h.1z"/>
<path d="M94.1 83.1h.2zM94.1 83.1h.2z"/>
<path d="M94.1 83.1h.2zM94 83.1h.3z"/>
<path d="M94 83.1h.4zM94 83.1h.4z"/>
<path d="M94 84h.3zM94 84h.3z"/>
<path d="M93.9 83.1h.5zM93.9 83.1h.5z"/>
<path d="M93.9 84h.5zM93.9 84h.4z"/>
<path d="M93.9 83.1h.6zM93.9 83.1h.6z"/>
<path d="M93.9 84h.5zM93.9 84h.5z"/>
<path d="M93.9 83.1l.6 .1zM93.9 83.1l.6 .1z"/>
<path d="M93.9 83.9h.6zM93.9 83.9h.6z"/>
<path d="M93.9 83.9h.6zM93.9 83.9l.5 .1z"/>
<path d="M93.9 83.2h.6zM93.8 83.2h.7z"/>
<path d="M93.8 83.2h.7zM93.8 83.2h.7z"/>
<path d="M93.8 83.2l.8 .1zM93.8 83.2l.8 .1z"/>
<path d="M93.8 83.9h.7zM93.8 83.9h.7z"/>
<path d="M93.8 83.9h.7zM93.8 83.9h.7z"/>
<path d="M93.7 83.3h.9zM93.7 83.3h.9z"/>
<path d="M93.7 83.8h.9zM93.7 83.8l.8 .1z"/>
<path d="M93.7 83.3l.9 .1zM93.7 83.3l.9 .1z"/>
<path d="M93.7 83.4h1zM93.7 83.4h1z"/>
<path d="M93.7 83.7l.9 .1zM93.7 83.7l.9 .1z"/>
<path d="M93.7 83.8h.9zM93.7 83.8h.9z"/>
<path d="M93.7 83.4h1zM93.7 83.4h1z"/>
<path d="M93.7 83.4l1 .1v-.1zM93.7 83.4l1 .1h-1.1z"/>
<path d="M93.6 83.5l1.1 .1zM93.6 83.5l1.1 .1z"/>
<path d="M93.6 83.6h1.1zM93.6 83.6h1.1z"/>
<path d="M93.6 83.6h1.1zM93.6 83.6h1.1z"/>
<path d="M93.7 83.6l1 .1zM93.7 83.6l1 .1z"/>
<path d="M93.7 83.7h1zM93.7 83.7h.9z"/>
<path d="M57.1 119h.1zM57.1 119h.1z"/>
<path d="M57.1 118.1h.2zM57.1 118.1h.2z"/>
<path d="M57.1 118.1h.2zM57 118.1h.3z"/>
<path d="M57 118.1h.4zM57 118.1h.4z"/>
<path d="M57 119h.3zM57 119h.3z"/>
<path d="M56.9 118.1h.5zM56.9 118.1h.5z"/>
<path d="M56.9 119h.5zM56.9 119h.4z"/>
<path d="M56.9 118.1h.6zM56.9 118.1h.6z"/>
<path d="M56.9 119h.5zM56.9 119h.5z"/>
<path d="M56.9 119h.6zM56.9 119h.5z"/>
<path d="M56.9 118.1h.6zM56.9 118.1h.6z"/>
<path d="M56.9 118.1l.6 .1zM56.9 118.1l.6 .1z"/>
<path d="M56.9 118.9h.6zM56.9 118.9l.6 .1z"/>
<path d="M56.8 118.2h.7zM56.8 118.2h.7z"/>
<path d="M56.8 118.2l.8 .1zM56.8 118.2l.8 .1z"/>
<path d="M56.8 118.9h.7zM56.8 118.9h.7z"/>
<path d="M56.8 118.9h.7zM56.8 118.9h.7z"/>
<path d="M56.7 118.3h.9zM56.7 118.3h.9z"/>
<path d="M56.7 118.8h.9zM56.7 118.8l.8 .1z"/>
<path d="M56.7 118.3l.9 .1zM56.7 118.3l.9 .1z"/>
<path d="M56.7 118.4h1zM56.7 118.4h1z"/>
<path d="M56.7 118.7l.9 .1zM56.7 118.7l.9 .1z"/>
<path d="M56.7 118.8h.9zM56.7 118.8h.9z"/>
<path d="M56.7 118.4h1zM56.7 118.4h1z"/>
<path d="M56.7 118.4l1 .1zM56.6 118.5h1.1z"/>
<path d="M56.6 118.5h1.1zM56.6 118.5h1.1z"/>
<path d="M56.6 118.5l1.1 .1v-.1zM56.6 118.5l1.1 .1h-1.1z"/>
<path d="M56.6 118.6l1.1 .1zM56.6 118.6l1.1 .1z"/>
<path d="M56.7 118.7h1zM56.7 118.7h1z"/>
<path d="M56.7 118.7h1zM56.7 118.7h.9z"/>
<path d="M74 121h.2zM74.1 121h.1z"/>
<path d="M74.1 120.1h.2zM74 120.1h.3z"/>
<path d="M74 120.1h.3zM74 120.1h.3z"/>
<path d="M74 120.1h.4zM74 120.1h.4z"/>
<path d="M74 121h.3zM74 121h.3z"/>
<path d="M74 120.1h.4zM73.9 120.1h.5z"/>
<path d="M74 121h.4zM74 121h.3z"/>
<path d="M73.9 120.1h.6zM73.9 120.1h.6z"/>
<path d="M73.9 121h.5zM73.9 121h.5z"/>
<path d="M73.9 120.1l.6 .1zM73.9 120.1l.6 .1z"/>
<path d="M73.8 120.2h.7zM73.8 120.2h.7z"/>
<path d="M73.9 120.9h.6zM73.9 120.9l.5 .1z"/>
<path d="M73.8 120.2h.8zM73.8 120.2h.8z"/>
<path d="M73.8 120.9h.7zM73.8 120.9h.7zM73.8 120.9h.7z"/>
<path d="M73.8 120.2l.8 .1zM73.8 120.2l.8 .1z"/>
<path d="M73.8 120.9h.8zM73.8 120.9h.7z"/>
<path d="M73.7 120.3h.9zM73.7 120.3h.9z"/>
<path d="M73.7 120.3l.9 .1zM73.7 120.3l.9 .1z"/>
<path d="M73.7 120.8h.9zM73.7 120.8h.9z"/>
<path d="M73.7 120.8h.9zM73.7 120.8l.9 .1z"/>
<path d="M73.7 120.4h.9zM73.7 120.4h.9z"/>
<path d="M73.7 120.4h.9zM73.7 120.4h.9z"/>
<path d="M73.7 120.4l1 .1-.1-.1zM73.7 120.4l1 .1h-1z"/>
<path d="M73.7 120.6l.9 .1zM73.7 120.6l.9 .1z"/>
<path d="M73.7 120.7h.9zM73.7 120.7h.9z"/>
<path d="M73.7 120.7h.9zM73.7 120.7l.9 .1z"/>
<path d="M73.7 120.5l1 .1zM73.7 120.5l1 .1z"/>
<path d="M73.7 120.6h1zM73.7 120.6h1z"/>
<path d="M73.7 120.6h1zM73.7 120.6h.9z"/>
<path d="M94.1 121h.1zM94.1 121h.1z"/>
<path d="M94.1 120.1h.2zM94.1 120.1h.2z"/>
<path d="M94.1 120.1h.2zM94 120.1h.3z"/>
<path d="M94 120.1h.4zM94 120.1h.4z"/>
<path d="M94 121h.3zM94 121h.3z"/>
<path d="M93.9 120.1h.5zM93.9 120.1h.5z"/>
<path d="M93.9 121h.5zM93.9 121h.4z"/>
<path d="M93.9 120.1h.6zM93.9 120.1h.6z"/>
<path d="M93.9 121h.5zM93.9 121h.5z"/>
<path d="M93.9 120.1l.6 .1zM93.9 120.1l.6 .1z"/>
<path d="M93.9 120.9h.6zM93.9 120.9h.6z"/>
<path d="M93.9 120.9h.6zM93.9 120.9l.5 .1z"/>
<path d="M93.9 120.2h.6zM93.8 120.2h.7z"/>
<path d="M93.8 120.2h.7zM93.8 120.2h.7z"/>
<path d="M93.8 120.2l.8 .1zM93.8 120.2l.8 .1z"/>
<path d="M93.8 120.9h.7zM93.8 120.9h.7z"/>
<path d="M93.8 120.9h.7zM93.8 120.9h.7z"/>
<path d="M93.7 120.3h.9zM93.7 120.3h.9z"/>
<path d="M93.7 120.8h.9zM93.7 120.8l.8 .1z"/>
<path d="M93.7 120.3l.9 .1zM93.7 120.3l.9 .1z"/>
<path d="M93.7 120.4h1zM93.7 120.4h1z"/>
<path d="M93.7 120.7l.9 .1zM93.7 120.7l.9 .1z"/>
<path d="M93.7 120.8h.9zM93.7 120.8h.9z"/>
<path d="M93.7 120.4h1zM93.7 120.4h1z"/>
<path d="M93.7 120.4l1 .1v-.1zM93.7 120.4l1 .1h-1.1z"/>
<path d="M93.6 120.5l1.1 .1zM93.6 120.5l1.1 .1z"/>
<path d="M93.6 120.6h1.1zM93.6 120.6h1.1z"/>
<path d="M93.6 120.6h1.1zM93.6 120.6h1.1z"/>
<path d="M93.7 120.6l1 .1zM93.7 120.6l1 .1z"/>
<path d="M93.7 120.7h1zM93.7 120.7h.9z"/>
</g>
<g font-size="3.2">
<text x="10.6" y="11.5">КА: Ввод</text>
<text x="128.4" y="9.5">В: Ввод</text>
<text x="119.1" y="16.5">В: Промеж. положение</text>
<text x="7.6" y="23.4">В отключен (б/к)</text>
<text x="125.4" y="23.5">В: Отключен</text>
<text x="8.3" y="30.4">В включен (б/к)</text>
<text x="126.2" y="30.5">В: Включен</text>
<text x="4.2" y="40.5">КП / УВ: Отключить</text>
<text x="119.5" y="39.5">В: Неиспр. положение</text>
<text x="4.9" y="47.5">ЛО РЗ: Отключить</text>
<text x="3.8" y="54.5">ЛО ВНР: Отключить</text>
<text x="2.7" y="61.5">УРОВ: Сраб &quot;на себя&quot;</text>
<text x="6.1" y="68.4">Опер. отключить В</text>
<text x="120.7" y="68.5">В: Отключить (реле)</text>
<text x="2.6" y="75.5">КСВ: Блокировка откл</text>
<text x="9.2" y="82.5">Работа ЭМО1</text>
<text x="9" y="89.5">Работа ЭМО2</text>
<text x="12.3" y="96.5">Сброс</text>
<text x="4.9" y="103.5">КП / УВ: Включить</text>
<text x="121.4" y="105.5">В: Включить (реле)</text>
<text x="6.9" y="110.5">АПВ: Включить</text>
<text x="6.9" y="117.5">АВР: Включить</text>
<text x="6.7" y="124.5">ВНР: Включить</text>
<text x="4.7" y="131.5">ЛВ ВНР: Включить</text>
<text x="5" y="138.5">УВ / УВ: Включить</text>
<text x="9.9" y="145.5">Работа ЭМВ</text>
</g>
<g font-size="2.5">
<text x="45" y="7.4">&amp;</text>
<text x="104" y="14.4">&amp;</text>
<text x="53.9" y="19.4">&amp;</text>
<text x="64.9" y="26.5">&amp;</text>
<text x="92.6" y="33.4">T1</text>
<text x="53.6" y="39.5">=1</text>
<text x="65.2" y="41.4">1</text>
<text x="82" y="37.5">&amp;</text>
<text x="91.5" y="37.5">TON</text>
<text x="89.6" y="45.3">0,01-10с</text>
<text x="48.2" y="48.5">1</text>
<text x="64.9" y="64.4">&amp;</text>
<text x="98.4" y="65.4">TP</text>
<text x="98.5" y="61.5">T2</text>
<text x="98.9" y="71.5">R</text>
<text x="110.2" y="66.5">1</text>
<text x="95.6" y="75.3">0,05-10с</text>
<text x="42.2" y="82.5">1</text>
<text x="64.9" y="80.4">&amp;</text>
<text x="85.2" y="82.5">1</text>
<text x="99" y="79.5">S</text>
<text x="103.4" y="79.4">Q1</text>
<text x="98.5" y="85.5">R1</text>
<text x="98.5" y="98.4">T3</text>
<text x="65.2" y="107.4">1</text>
<text x="98.4" y="102.4">TP</text>
<text x="110.2" y="103.5">1</text>
<text x="48.2" y="109.5">1</text>
<text x="85.2" y="113.4">1</text>
<text x="95.6" y="112.3">0,05-10с</text>
<text x="98.9" y="108.5">R</text>
<text x="67.9" y="119.5">&amp;</text>
<text x="99" y="116.5">S</text>
<text x="103.4" y="116.4">Q1</text>
<text x="98.5" y="122.5">R1</text>
<text x="66.5" y="130">T4</text>
<text x="59" y="133.4">&amp;</text>
<text x="65.5" y="133.4">TON</text>
<text x="65.6" y="140.9">0-1с</text>
</g>
<g font-size="2.4">
<text x="34.5" y="2.4">SGF1</text>
<text x="84.5" y="64.4">SGF2</text>
<text x="49.5" y="79.4">SGF3</text>
<text x="84.5" y="101.4">SGF4</text>
<text x="44.5" y="140.4">SGF5</text>
</g>
<g font-size="1.7">
<text x="30.3" y="4.2">&quot;0&quot;</text>
<text x="34.8" y="5.2">0</text>
<text x="30.1" y="7.2">&quot;1&quot;</text>
<text x="34.8" y="8.2">1</text>
<text x="88.8" y="70.2">0</text>
<text x="88.8" y="67.2">1</text>
<text x="45.8" y="81.2">&quot;0&quot;</text>
<text x="49.7" y="82.2">0</text>
<text x="49.7" y="85.2">1</text>
<text x="88.8" y="107.2">0</text>
<text x="88.8" y="104.2">1</text>
<text x="40.8" y="142.2">&quot;0&quot;</text>
<text x="44.8" y="143.2">0</text>
<text x="44.8" y="146.2">1</text>
</g>
</svg>
